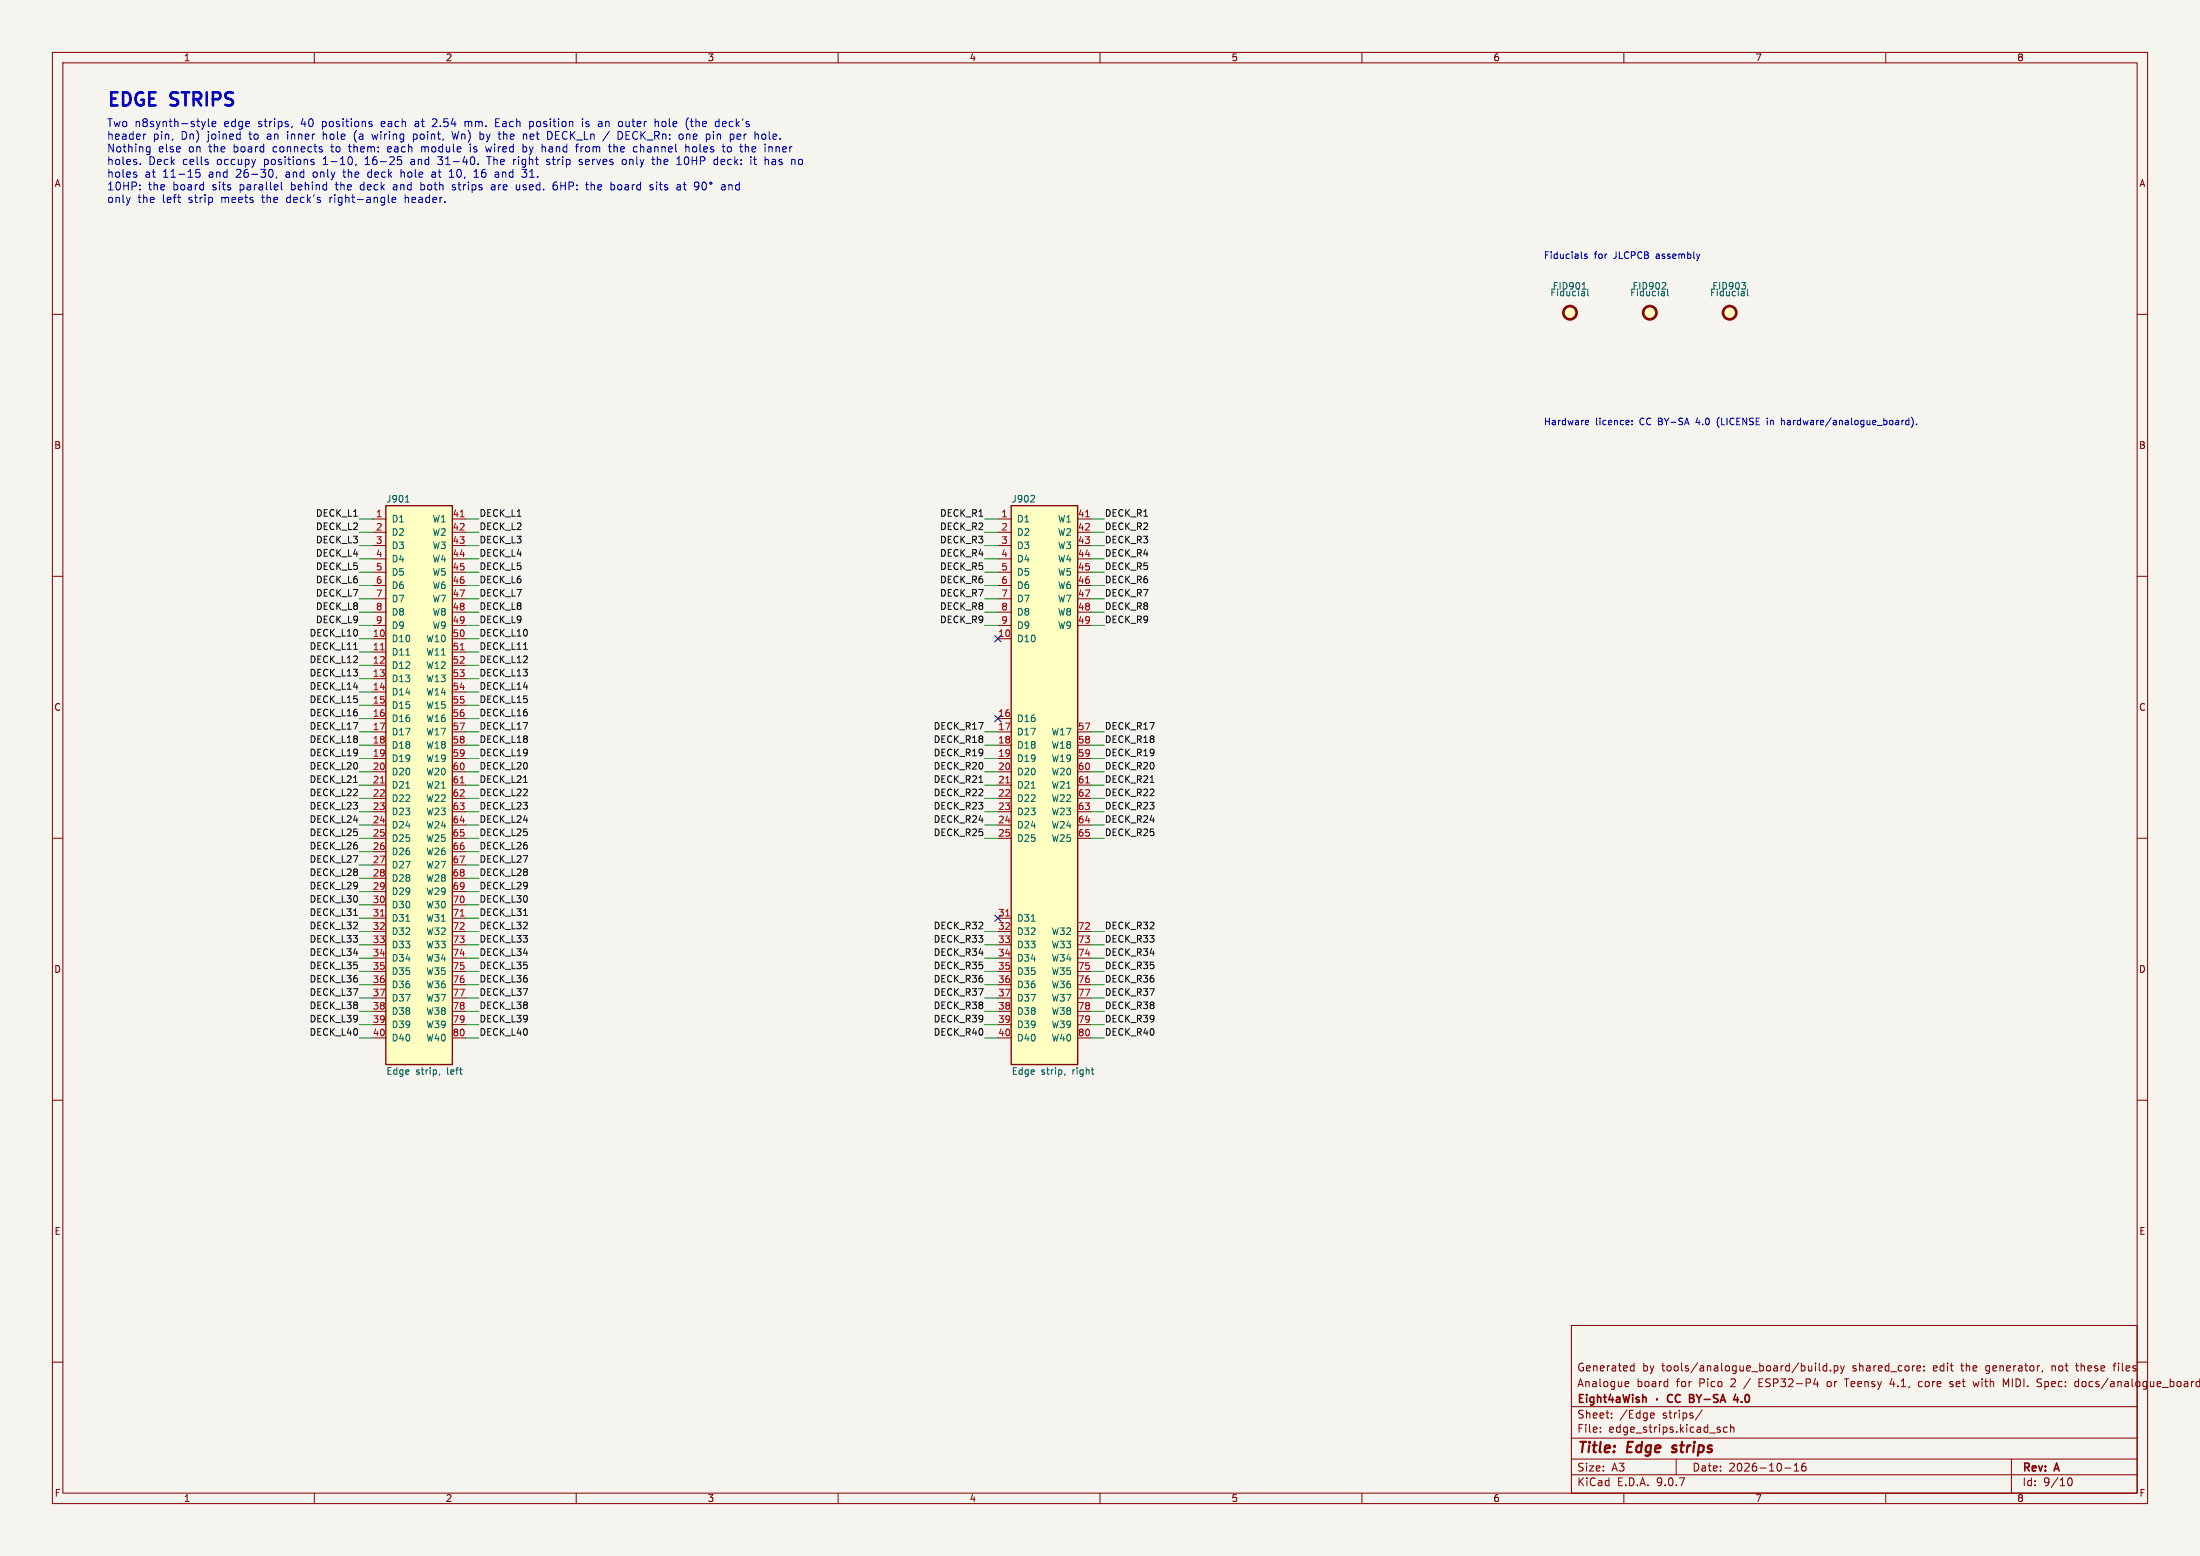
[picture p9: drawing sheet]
<svg xmlns="http://www.w3.org/2000/svg" width="420mm" height="297mm" viewBox="0 0 420 297" stroke-linecap="round" stroke-linejoin="round" font-family="sans-serif">
<path d="M0 0h420v297h-420z" fill="#f5f4ef" stroke="#f5f4ef" stroke-width=".19"/>
<g fill="none" stroke="#840000" stroke-width=".19">
<path d="M10 10h400v277h-400zM12 12h396v273h-396zM60 10v2M110 10v2M160 10v2M210 10v2M260 10v2M310 10v2M360 10v2M10 60h2M408 60h2M10 110h2"/>
<path d="M408 110h2M10 160h2M408 160h2M10 210h2M408 210h2M300 253h108v32h-108zM10 260h2M300 278.5h108M300 274.5h108M300 268.5h108M305.5 273.2v.2M305.5 272.5v.1"/>
<path d="M307.7 270.5v.2M307.7 269.8v.1M310.4 263.7l.5 .1v.2l-.7 .2M310.9 264.6l-.5 .1M311.4 261.6h.5M311.4 260.8h.5M311.9 260.2v1.5M315.3 269.7l.4 .1 .1 .2-.7 .2M315.7 270.6l-.4 .1M320 278.5v3M324.9 269.1l-1.2 1.9M328.2 272.9l.2 .2-.2 .3"/>
<path d="M328.2 272.4l.2 .1M329.7 272.5l-.4-.1-.3 .3 .2 .6h.5M330.4 272.5l.2-.1 .3 .1 .1 .9M330.4 271.9v1.5M342.5 279.7l.4-.4v1.5M344.7 279.3a.59 .59 0 0 0-.8 .6v.6l.2 .2 .4 .1 .2-.2 .1-.5-.1-.2h-.5l-.3 .2M346.2 264.2h1M346.6 260.2v.1M346.6 260.7v1M346.9 263.7v1M347.3 260.2v1.3l.2 .2M348.7 260.8l-.4-.1-.3 .3 .2 .6h.5"/>
<path d="M348.7 260.2v1.5M348.9 263.8v.7M349.4 261.5v.2M350.2 260.8l.4-.1 .3 .3-.2 .6h-.5M350.2 260.7v1.5M351.4 260.7l.3 1M351.7 261.7l-.3 .5M352.1 260.7l-.4 1M352.1 263.2h.8M361.2 263.1l-.4 1.1h.9M366.4 260.7l.3 .3-.8 .2M366.6 261.6l-.2 .1"/>
<path d="M366.8 263.7l-.4 .1-.2 .2 .1 .5 .5 .2M367.3 261.5v.2M367.3 260.8v.1M372.8 263.8l-.4-.1-.2 .2 .1 .2 .5 .2v.3h-.6M377.8 263.7l-.3 1-.3-.7-.3 .7M382.4 263.2l.5 1.1 .5-1.1v1.5M384 278.5v6.5M389.4 264l.3 .3v.2l-.3 .2M389.5 263.2l.2 .1M389.9 261.6l-.1 .3M391.7 260.7v1M391.8 260.8h-.1"/>
<path d="M396.2 260.7h.6M396.4 263.7l.4 .1M396.4 260.2v1.3l.3 .2M396.8 264.6l-.4 .1M396.8 263.2v1.5M403.4 260.7h.5M403.9 260.2l-.3 .2v1.3M408 260h2M60 285v2M110 285v2M160 285v2M210 285v2"/>
<path d="M260 285v2M300 281.5h108M310 285v2M340.7 280.2h1.2M342.5 280.8h.9M360 285v2M394.7 282.7l.2-.5 .2-.1a.8 .8 0 0 1 .5 .7 .8 .8 0 0 1-.5 .8l-.2-.2-.2-.4"/>
</g>
<path d="M319.2 277.1l.1 .1M319.4 276l-.1 .4" fill="none" stroke="#840000" stroke-width=".4"/>
<path d="M314 266.7l.3 .2v.8M316.3 267v.2M319.3 266.3a.6 .6 0 0 0-.8 0 .6 .6 0 0 0-.2 .7 .56 .56 0 0 0 .3 .6 .56 .56 0 0 0 .7-.1M320.8 266.3a.6 .6 0 0 0-.8 0 .6 .6 0 0 0-.2 .7 .56 .56 0 0 0 .3 .6 .56 .56 0 0 0 .7-.1M322.5 266.9h.5M323 266.9l.3 .1M323.3 266.3l-.3-.1h-.5v1.5l.8-.1M323.3 266.8l-.3 .1M331.3 266.1l-.3 1.1h.9M331.7 266.7v1" fill="none" stroke="#840000" stroke-width=".3"/>
<circle cx="330.2" cy="59.7" r="1.27" fill="#ffffc2" stroke="#ffffc2" stroke-width=".19"/>
<circle cx="330.2" cy="59.7" r="1.27" fill="none" stroke="#840000" stroke-width=".51"/>
<path d="M332.5 53.9h.8l-.5 .5M333 55.8v.7M333 56.4l-.1 .1M333.1 54.5l.2 .1-.2 .5M333.6 55.2v1.1l.2 .2" fill="none" stroke="#006464" stroke-width=".19"/>
<path d="M193 96.5h12.7v106.7h-12.7z" fill="#ffffc2"/>
<path d="M193 96.5h12.7v106.7h-12.7z" fill="none" stroke="#840000" stroke-width=".25"/>
<g fill="none" stroke="#840000" stroke-width=".19">
<path d="M190.5 99.1h2.5M205.7 99.1h2.6M190.5 101.6h2.5M190.5 104.1h2.5M190.5 106.7h2.5M190.5 109.2h2.5M190.5 111.8h2.5M190.5 114.3h2.5M190.5 116.8h2.5M190.5 119.4h2.5M205.7 101.6h2.6M205.7 104.1h2.6"/>
<path d="M205.7 106.7h2.6M205.7 109.2h2.6M205.7 111.8h2.6M205.7 114.3h2.6M205.7 116.8h2.6M205.7 119.4h2.6M190.5 121.9h2.5M190.5 137.2h2.5M190.5 139.7h2.5M205.7 139.7h2.6M190.5 142.2h2.5M190.5 144.8h2.5"/>
<path d="M190.5 147.3h2.5M190.5 149.9h2.5M190.5 152.4h2.5M190.5 154.9h2.5M190.5 157.5h2.5M205.7 142.2h2.6M205.7 144.8h2.6M205.7 147.3h2.6M205.7 149.9h2.6M205.7 152.4h2.6M205.7 154.9h2.6M205.7 157.5h2.6"/>
<path d="M190.5 160h2.5M190.5 175.3h2.5M190.5 177.8h2.5M205.7 160h2.6M205.7 177.8h2.6M190.5 180.3h2.5M190.5 182.9h2.5M190.5 185.4h2.5M190.5 188h2.5M190.5 190.5h2.5M190.5 193h2.5M190.5 195.6h2.5"/>
<path d="M190.5 198.1h2.5M205.7 180.3h2.6M205.7 182.9h2.6M205.7 185.4h2.6M205.7 188h2.6M205.7 190.5h2.6M205.7 193h2.6M205.7 195.6h2.6M205.7 198.1h2.6"/>
</g>
<path d="M197.4 94.6l.1 .2-.1 .3-.7 .7h.8M196.9 150.4h.7M196.9 175.8h.7M203.3 205l-.1 .2" fill="none" stroke="#006464" stroke-width=".19"/>
<path d="M207.3 98.6h.7M192 149.4h.7M207.3 149.4h.7M192 174.8h.7" fill="none" stroke="#a90000" stroke-width=".19"/>
<path d="M73.7 96.5h12.7v106.7h-12.7z" fill="#ffffc2"/>
<path d="M73.7 96.5h12.7v106.7h-12.7z" fill="none" stroke="#840000" stroke-width=".25"/>
<g fill="none" stroke="#840000" stroke-width=".19">
<path d="M71.1 99.1h2.6M86.4 99.1h2.5M71.1 101.6h2.6M71.1 104.1h2.6M71.1 106.7h2.6M71.1 109.2h2.6M71.1 111.8h2.6M71.1 114.3h2.6M71.1 116.8h2.6M71.1 119.4h2.6M86.4 101.6h2.5M86.4 104.1h2.5"/>
<path d="M86.4 106.7h2.5M86.4 109.2h2.5M86.4 111.8h2.5M86.4 114.3h2.5M86.4 116.8h2.5M86.4 119.4h2.5M71.1 121.9h2.6M71.1 124.5h2.6M71.1 127h2.6M71.1 129.5h2.6M71.1 132.1h2.6M71.1 134.6h2.6"/>
<path d="M71.1 137.2h2.6M71.1 139.7h2.6M86.4 121.9h2.5M86.4 124.5h2.5M86.4 127h2.5M86.4 129.5h2.5M86.4 132.1h2.5M86.4 134.6h2.5M86.4 137.2h2.5M86.4 139.7h2.5M71.1 142.2h2.6M71.1 144.8h2.6"/>
<path d="M71.1 147.3h2.6M71.1 149.9h2.6M71.1 152.4h2.6M71.1 154.9h2.6M71.1 157.5h2.6M86.4 142.2h2.5M86.4 144.8h2.5M86.4 147.3h2.5M86.4 149.9h2.5M86.4 152.4h2.5M86.4 154.9h2.5M86.4 157.5h2.5"/>
<path d="M71.1 160h2.6M71.1 162.6h2.6M71.1 165.1h2.6M71.1 167.6h2.6M71.1 170.2h2.6M71.1 172.7h2.6M71.1 175.3h2.6M71.1 177.8h2.6M86.4 160h2.5M86.4 162.6h2.5M86.4 165.1h2.5M86.4 167.6h2.5"/>
<path d="M86.4 170.2h2.5M86.4 172.7h2.5M86.4 175.3h2.5M86.4 177.8h2.5M71.1 180.3h2.6M71.1 182.9h2.6M71.1 185.4h2.6M71.1 188h2.6M71.1 190.5h2.6M71.1 193h2.6M71.1 195.6h2.6M71.1 198.1h2.6"/>
<path d="M86.4 180.3h2.5M86.4 182.9h2.5M86.4 185.4h2.5M86.4 188h2.5M86.4 190.5h2.5M86.4 193h2.5M86.4 195.6h2.5M86.4 198.1h2.5"/>
</g>
<g fill="none" stroke="#006464" stroke-width=".19">
<path d="M302 55.2h.8M302.3 54.1l.1-.2v1.3M302.4 55.7l.1 .8M302.5 56.4l-.1 .1M302.5 55.9l-.1 .1M303.1 55.2v1.1l.2 .2M317.7 55.8v.7M317.7 56.4l-.1 .1M317.9 54l.1 .2v.3l-.8 .7h.8M318.3 55.2v1.1l.2 .2M77.4 95.8h.7M77.5 125h.7"/>
<path d="M77.5 150.4h.7M77.5 175.8h.7M83.9 205l-.1 .2"/>
</g>
<path d="M87.9 98.6h.7M72.6 124h.8M87.9 124h.7M72.6 149.4h.8M87.9 149.4h.7M72.6 174.8h.8M87.9 174.8h.7" fill="none" stroke="#a90000" stroke-width=".19"/>
<g fill="#ffffc2" stroke="#ffffc2" stroke-width=".19">
<circle cx="315" cy="59.7" r="1.27"/>
<circle cx="299.7" cy="59.7" r="1.27"/>
</g>
<g fill="none" stroke="#840000" stroke-width=".51">
<circle cx="299.7" cy="59.7" r="1.27"/>
<circle cx="315" cy="59.7" r="1.27"/>
</g>
<path d="M67.5 123.9h.7M99.9 123.9h.8M67.5 149.3h.7M99.9 149.3h.8M186.9 149.3h.7M219.6 149.3h.7M67.5 174.7h.7M99.9 174.7h.8" fill="none" stroke="#0f0f0f" stroke-width=".19"/>
<g fill="none" stroke="#009600" stroke-width=".19">
<path d="M68.6 99.1h2.5M88.9 99.1h2.5M188 99.1h2.5M208.3 99.1h2.5M68.6 109.2h2.5M68.6 111.8h2.5M68.6 114.3h2.5M68.6 116.8h2.5M68.6 119.4h2.5M68.6 106.7h2.5M68.6 104.1h2.5M68.6 101.6h2.5"/>
<path d="M88.9 109.2h2.5M88.9 111.8h2.5M88.9 114.3h2.5M88.9 116.8h2.5M88.9 119.4h2.5M88.9 106.7h2.5M88.9 104.1h2.5M88.9 101.6h2.5M188 109.2h2.5M188 111.8h2.5M188 114.3h2.5M188 116.8h2.5"/>
<path d="M188 119.4h2.5M188 106.7h2.5M188 104.1h2.5M188 101.6h2.5M208.3 109.2h2.5M208.3 111.8h2.5M208.3 114.3h2.5M208.3 116.8h2.5M208.3 119.4h2.5M208.3 106.7h2.5M208.3 104.1h2.5M208.3 101.6h2.5"/>
<path d="M68.6 139.7h2.5M68.6 137.2h2.5M68.6 134.6h2.5M68.6 132.1h2.5M68.6 129.5h2.5M68.6 127h2.5M68.6 124.5h2.5M68.6 121.9h2.5M88.9 139.7h2.5M88.9 137.2h2.5M88.9 134.6h2.5M88.9 132.1h2.5"/>
<path d="M88.9 129.5h2.5M88.9 127h2.5M88.9 124.5h2.5M88.9 121.9h2.5M188 139.7h2.5M208.3 139.7h2.5M68.6 157.5h2.5M68.6 154.9h2.5M68.6 152.4h2.5M68.6 149.9h2.5M68.6 147.3h2.5M68.6 144.8h2.5"/>
<path d="M68.6 142.2h2.5M88.9 157.5h2.5M88.9 154.9h2.5M88.9 152.4h2.5M88.9 149.9h2.5M88.9 147.3h2.5M88.9 144.8h2.5M88.9 142.2h2.5M188 157.5h2.5M188 154.9h2.5M188 152.4h2.5M188 149.9h2.5"/>
<path d="M188 147.3h2.5M188 144.8h2.5M188 142.2h2.5M208.3 157.5h2.5M208.3 154.9h2.5M208.3 152.4h2.5M208.3 149.9h2.5M208.3 147.3h2.5M208.3 144.8h2.5M208.3 142.2h2.5M68.6 172.7h2.5M68.6 170.2h2.5"/>
<path d="M68.6 167.6h2.5M68.6 165.1h2.5M68.6 162.6h2.5M68.6 160h2.5M68.6 177.8h2.5M68.6 175.3h2.5M88.9 172.7h2.5M88.9 170.2h2.5M88.9 167.6h2.5M88.9 165.1h2.5M88.9 162.6h2.5M88.9 160h2.5"/>
<path d="M88.9 177.8h2.5M88.9 175.3h2.5M188 160h2.5M188 177.8h2.5M208.3 160h2.5M208.3 177.8h2.5M68.6 198.1h2.5M68.6 180.3h2.5M68.6 195.6h2.5M68.6 193h2.5M68.6 190.5h2.5M68.6 188h2.5"/>
<path d="M68.6 185.4h2.5M68.6 182.9h2.5M88.9 198.1h2.5M88.9 180.3h2.5M88.9 195.6h2.5M88.9 193h2.5M88.9 190.5h2.5M88.9 188h2.5M88.9 185.4h2.5M88.9 182.9h2.5M188 198.1h2.5M188 180.3h2.5"/>
<path d="M188 195.6h2.5M188 193h2.5M188 190.5h2.5M188 188h2.5M188 185.4h2.5M188 182.9h2.5M208.3 198.1h2.5M208.3 180.3h2.5M208.3 195.6h2.5M208.3 193h2.5M208.3 190.5h2.5M208.3 188h2.5"/>
<path d="M208.3 185.4h2.5M208.3 182.9h2.5"/>
</g>
<path d="M189.9 136.6l1.2 1.2M189.9 121.3l1.2 1.2M191.1 136.6l-1.2 1.2M191.1 121.3l-1.2 1.2M189.9 174.7l1.2 1.2M191.1 174.7l-1.2 1.2" fill="none" stroke="#000084" stroke-width=".19"/>
<g fill="none" stroke="#0000c2" stroke-width=".19">
<path d="M25.9 33.3l.2 .2-.2 .3M25.9 32.8l.2 .1M26.7 36.1v.1M26.7 35.3v.2M26.8 31.3v.1M28.1 28.9h.5M28.1 28.1h.5M28.6 28v1.2l-.3 .3-.3-.1M37.4 32.3l-.1 .7 .3-.1 .5 .1 .1 .5-.3 .3-.6-.1M38.5 23.2l.3 1M38.8 24.2l-.2 .4M39.2 23.2l-.4 1"/>
<path d="M39.7 31v.3M39.8 22.7v1.3l.2 .2M40.5 23.7l.7-.2-.1-.3h-.4l-.2 .2 .1 .7h.5M52.1 32.9v.6l-.3 .3M52.8 33.8l-.1 .2M53.7 34.7v1.3l.2 .2M55.8 24.1l-.2 .3M59.4 30.8l.5 .2 .1 .1-.1 .2-.4 .1M59.4 30.5h.5M61.5 28.6v.3M61.7 25.1v1.5M61.8 25.7h-.1"/>
<path d="M63 37.7v1M63.1 37.7l-.1 .2M66.5 28h.6M67.7 25.5l-.1 .7 .2 .7M68 31.3l-.2 .3M68.8 35.4v.7M69.7 31.4h.9M69.8 30.3h-.1M70.5 32.8l-.3 .3v.4l.3 .3M70.6 23.7h.4l.1 .3-.3 .2h-.2M70.6 23.2h.4M71 25.6l.3 1 .3-.7"/>
<path d="M74.1 28.1l-.1 .7 .2 .2h.3M74.1 38.4l.2 .3M74.7 28.4l-.7 .1M74.8 38.2l.8-.2-.1-.3h-.4l-.3 .2 .1 .7h.6M75.6 35.2l-.5 .1M75.6 35.7h-.3a.29 .29 0 0 0-.2 .3 .29 .29 0 0 0 .2 .2h.3M76.1 30.5h.3l.3 .3-.1 .5-.5 .1M76.6 32.3v1.5M77 32.8l-.4 .2M77.3 37.2v1.5M77.6 37.7l-.3 .1M78.5 30.9v.4"/>
<path d="M78.9 25.6v1.5M78.9 25.7h.6M78.9 26.5h.6M79.3 23.7v.4M80.3 36.2h.5M80.3 34.7v1.5M80.5 28v1M80.6 28.1h-.1M80.8 35.2l-.5 .1M82.5 32.9h.6M82.8 22.7l-.2 .1M83 33.3h-.4a.29 .29 0 0 0-.2 .2 .29 .29 0 0 0 .2 .3h.4"/>
<path d="M83.3 23.3l-.8 .9h.9M83.6 31.3l.6 .1M85.8 33.8h.8M86.1 32.5l-.2 .2M86.2 32.3v1.5M86.3 25.1l.3 1.5 .3-1.1 .3 1.1M86.3 36.2h.6M86.9 35.3l-.3-.1-.3 .3 .1 .2 .5 .1M88.8 23.2v1M89.2 23.2l-.4 .1M89.8 28v1M90.5 33.8h.8"/>
<path d="M90.8 32.5l-.3 .3M90.9 32.3v1.5M91.3 31.3v.1M92.1 25.6l.2 .3v.4l-.2 .3M92.9 29.9h.9M93 29l.3-.7 .3 .7M93.3 29.9v1.5M93.8 35.3l.5-.1 .2 .3M94.5 35.6l-.5 .1a.29 .29 0 0 0-.2 .3 .29 .29 0 0 0 .2 .2h.5M94.6 23.4h.5M94.7 32.8h.3l.2 .2v.8M95.2 33.8h-.5"/>
<path d="M95.2 33.2l-.5 .1M95.3 22.7h-.7v1.5h.7M96.1 25.1v1.5M96.2 25.7h-.1M98.5 30.4l-.3 .1M99.2 36.1l-.4 .1M99.2 35.2v1M99.8 28.1l.5-.1 .3 .3-.2 .6h-.6M99.8 27.5v1.5M100.3 25.6l.3 .2v.8M100.4 33l.2 .2-.1 .5-.7 .1M101.1 23.2h.5l.2 .3"/>
<path d="M101.1 23.2v1.5M101.8 23.9l-.2 .3-.5-.1M104.9 30.5l-.3-.1-.3 .2 .1 .2 .5 .2v.3h-.6M105.3 25.4l.1 .5-.3 .6M105.6 35.5l.5-.2 .3 .3-.1 .6h-.5l-.2-.1M106.3 34.7a.53 .53 0 0 0-.7 .4M109.8 28h.6M110.9 28v1M111.1 30.5l-.3-.1-.2 .2v.2l.5 .2v.3h-.5M111.2 28l-.3 .3M111.2 22.7v.1M111.2 23.2v1"/>
<path d="M111.8 24.1l.5 .1M112.1 23.2l-.3 .2 .3 .3M112.8 34.7v1.5M113.1 35.2l-.3 .2M114.7 23.2l.2 .2v.8M114.9 24.1l-.1 .1M114.9 23.5l-.1 .1M116.1 28h.6M116.3 25l-1.2 1.9M116.6 29h.1M117.2 27.5v1.5M117.3 35.4v.7"/>
<path d="M117.6 28l-.4 .1M118 35.4v.7M118.7 25.3l.1 .6-.2 .6M118.8 23.3v.7M118.8 30.6l.5-.2 .3 .3-.2 .6-.3 .1-.3-.1M119.5 25.1v1.5h.7M119.5 25.8h.5M122.3 27.5v1.5M122.5 28l-.2 .1M124.3 35.2l.3 .1M124.3 35.7l.3 .1 .1 .2-.2 .2h-.3M124.4 30.4h.6"/>
<path d="M124.8 31.4h.2M125.3 23.2h.3l.1 .2v.8M125.3 34.7v.2M125.3 35.2v1M125.5 29.9v1.5M125.7 30.4l-.2 .2M126.4 23.3v.7M129.2 31.4h.9M130.4 35.2h.6M130.6 34.7v1.3l.2 .2M130.7 30.2v.9M130.9 28.1l.2-.1 .4 .1 .1 .9"/>
<path d="M131.1 25.6v1M131.5 25.6l-.4 .1M131.8 23.2h.5M132 22.7v1.3l.3 .2M132.7 28l-.4 .1-.1 .2 .1 .6 .4 .1M134.1 34.9l.2-.2a.8 .8 0 0 1 .6 .8 .8 .8 0 0 1-.6 .7l-.2-.1-.1-.4zM137.8 35.3h.5l.1 .9M137.8 30.4l-.2 .2v.6l.2 .2M138.3 30.8l-.7 .1M138.4 23.2h-.3l-.2 .2 .1 .7 .4 .1M138.4 35.6l-.5 .1a.29 .29 0 0 0-.2 .3 .29 .29 0 0 0 .2 .2h.5M138.6 23.5l-.7 .2"/>
<path d="M139 28.1l-.2 .6 .3 .3 .4-.1 .1-.2-.1-.6M139.1 35.2v1M139.7 35.3l-.4-.1-.2 .2M140.7 25.8l.2-.2h.3l.2 .2v.1l-.7 .2M140.7 26.4l.2 .2 .4-.1M142.8 28.1l.1 .9M143.8 30.4h.6M144.1 29.9v1.3l.3 .2M144.1 25.1v1.5M145.7 25.6l.4 .1 .1 .2-.1 .5-.4 .2M147.8 30.4l-.4 .1M147.9 30.8h-.3a.29 .29 0 0 0-.3 .3 .29 .29 0 0 0 .3 .3h.3"/>
<path d="M148.1 28v1M148.2 28.1h-.1M152.4 30.7l.3-.3 .4 .1 .1 .2-.1 .6-.4 .1-.3-.3M303 48.5h-.3l-.2 .2v.1l.5 .2v.3h-.5M324.5 48.5l-.3 .8M327.9 80l-.1 .5 .1 .7M337.4 79.8v.1M340.1 79.8v1.3M364.4 79.8v1.3M364.9 79.6a1.46 1.46 0 0 1 0 2M302.8 80.2l.4 .1 .1 .2-.6 .2M303.2 81l-.4 .1"/>
<path d="M311.6 81v.1M311.6 80.3v.1M337.4 80.2v.9M340.1 80.4l.4-.2 .1 .2M363.4 80.2l-.2 .1M364.4 80.3l-.4-.1-.2 .3 .1 .5h.5M365.9 81v.1"/>
<circle cx="135.7" cy="35" r=".21"/>
</g>
<path d="M22.4 17.6h-1.2v2.5M24.7 18l-.6-.4h-.6v2.5M27.3 17.7a.9 .9 0 0 0-1.2 .3M29.7 17.6h-1.2v2.5M34 17.7l-1-.1-.3 .3M34.7 17.6h1.4M35.4 17.6v2.5M38.3 17.9l-.4-.3h-.9v2.5M39.5 17.6v2.5M42 17.9l-.4-.3h-1v2.5M44.5 17.7l-1-.1-.4 .3" fill="none" stroke="#0000c2" stroke-width=".5"/>
<g font-size="3.5" fill="#0000c2">
<text x="20.3" y="21.5">EDGE</text>
<text x="32.7" y="21.5">STRIPS</text>
</g>
<g font-size="2.8" fill="#840000">
<text x="301" y="277.9">Title:</text>
<text x="310.6" y="277.9">Edge</text>
<text x="320.1" y="277.9">strips</text>
</g>
<g font-size="2.1" fill="#0000c2">
<text x="20.3" y="24.6">Two n8synth-style</text>
<text x="20.3" y="27">header</text>
<text x="20.3" y="29.4">Nothing</text>
<text x="29.2" y="27">pin,</text>
<text x="30.2" y="29.4">else</text>
<text x="34.6" y="27">Dn)</text>
<text x="36.1" y="29.4">on</text>
<text x="39.8" y="27">joined</text>
<text x="40.1" y="29.4">the</text>
<text x="42.8" y="24.6">edge</text>
<text x="44.9" y="29.4">board</text>
<text x="47.9" y="27">to</text>
<text x="49.4" y="24.6">strips,</text>
<text x="51.4" y="27">an</text>
<text x="52.5" y="29.4">connects</text>
<text x="55.4" y="27">inner</text>
<text x="57.7" y="24.6">40</text>
<text x="61.9" y="24.6">positions</text>
<text x="62.3" y="27">hole</text>
<text x="63.8" y="29.4">to</text>
<text x="67.3" y="29.4">them:</text>
<text x="68.4" y="27">(a</text>
<text x="72.1" y="27">wiring</text>
<text x="73.3" y="24.6">each</text>
<text x="74.9" y="29.4">each</text>
<text x="79.9" y="24.6">at</text>
<text x="80" y="27">point,</text>
<text x="81.4" y="29.4">module</text>
<text x="83.4" y="24.6">2.54</text>
<text x="87.7" y="27">Wn)</text>
<text x="89.7" y="24.6">mm.</text>
<text x="90.9" y="29.4">is</text>
<text x="93.1" y="27">by</text>
<text x="94.1" y="29.4">wired</text>
<text x="95.7" y="24.6">Each</text>
<text x="96.9" y="27">the</text>
<text x="101.3" y="29.4">by</text>
<text x="101.7" y="27">net</text>
<text x="102.4" y="24.6">position</text>
<text x="105.1" y="29.4">hand</text>
<text x="106.5" y="27">DECK_Ln</text>
<text x="111.8" y="29.4">from</text>
<text x="112.6" y="24.6">is</text>
<text x="115.9" y="24.6">an</text>
<text x="117.3" y="27">/</text>
<text x="118.2" y="29.4">the</text>
<text x="119.9" y="24.6">outer</text>
<text x="120.2" y="27">DECK_Rn:</text>
<text x="123" y="29.4">channel</text>
<text x="127" y="24.6">hole</text>
<text x="132.1" y="27">one</text>
<text x="133" y="24.6">(the</text>
<text x="133.1" y="29.4">holes</text>
<text x="137.4" y="27">pin</text>
<text x="138.8" y="24.6">deck's</text>
<text x="140.4" y="29.4">to</text>
<text x="142.1" y="27">per</text>
<text x="143.9" y="29.4">the</text>
<text x="147" y="27">hole.</text>
<text x="148.7" y="29.4">inner</text>
<text x="20.3" y="31.8">holes.</text>
<text x="20.3" y="34.2">holes</text>
<text x="27.6" y="34.2">at</text>
<text x="28.3" y="31.8">Deck</text>
<text x="31.1" y="34.2">11-15</text>
<text x="34.9" y="31.8">cells</text>
<text x="40" y="34.2">and</text>
<text x="41.6" y="31.8">occupy</text>
<text x="45.4" y="34.2">26-30,</text>
<text x="50.7" y="31.8">positions</text>
<text x="55" y="34.2">and</text>
<text x="60.3" y="34.2">only</text>
<text x="62.1" y="31.8">1-10,</text>
<text x="66.3" y="34.2">the</text>
<text x="70.3" y="31.8">16-25</text>
<text x="71.1" y="34.2">deck</text>
<text x="77.5" y="34.2">hole</text>
<text x="79.1" y="31.8">and</text>
<text x="83.6" y="34.2">at</text>
<text x="84.5" y="31.8">31-40.</text>
<text x="87.1" y="34.2">10,</text>
<text x="92" y="34.2">16</text>
<text x="94.1" y="31.8">The</text>
<text x="96.1" y="34.2">and</text>
<text x="99.2" y="31.8">right</text>
<text x="101.5" y="34.2">31.</text>
<text x="105.7" y="31.8">strip</text>
<text x="112.1" y="31.8">serves</text>
<text x="120.4" y="31.8">only</text>
<text x="126.4" y="31.8">the</text>
<text x="131.2" y="31.8">10HP</text>
<text x="138.4" y="31.8">deck:</text>
<text x="145.6" y="31.8">it</text>
<text x="148.4" y="31.8">has</text>
<text x="20.3" y="36.6">10HP:</text>
<text x="20.3" y="39.1">only</text>
<text x="26.3" y="39.1">the</text>
<text x="28.3" y="36.6">the</text>
<text x="31.1" y="39.1">left</text>
<text x="33.1" y="36.6">board</text>
<text x="36.1" y="39.1">strip</text>
<text x="40.7" y="36.6">sits</text>
<text x="42.5" y="39.1">meets</text>
<text x="46" y="36.6">parallel</text>
<text x="50.5" y="39.1">the</text>
<text x="55.3" y="39.1">deck's</text>
<text x="56" y="36.6">behind</text>
<text x="63.6" y="39.1">right-angle</text>
<text x="64.7" y="36.6">the</text>
<text x="69.5" y="36.6">deck</text>
<text x="75.9" y="36.6">and</text>
<text x="78.1" y="39.1">header.</text>
<text x="81.3" y="36.6">both</text>
<text x="87.5" y="36.6">strips</text>
<text x="95.1" y="36.6">are</text>
<text x="100" y="36.6">used.</text>
<text x="107.2" y="36.6">6HP:</text>
<text x="113.7" y="36.6">the</text>
<text x="118.5" y="36.6">board</text>
<text x="126.2" y="36.6">sits</text>
<text x="131.5" y="36.6">at</text>
<text x="140.3" y="36.6">and</text>
</g>
<g font-size="2.1" fill="#840000">
<text x="301" y="262">Generated</text>
<text x="313.5" y="262">by</text>
<text x="317.3" y="262">tools/analogue_board/build.py</text>
<text x="353.8" y="262">shared_core:</text>
<text x="369.3" y="262">edit</text>
<text x="374.8" y="262">the</text>
<text x="379.6" y="262">generator,</text>
<text x="392.4" y="262">not</text>
<text x="397.2" y="262">these</text>
<text x="404.5" y="262">files</text>
<text x="301" y="268.2">Eight4aWish</text>
<text x="301" y="265">Analogue</text>
<text x="312.4" y="265">board</text>
<text x="320.1" y="265">for</text>
<text x="323.8" y="268.2">BY-SA</text>
<text x="324.5" y="265">Pico</text>
<text x="330.7" y="265">2</text>
<text x="332.9" y="268.2">4.0</text>
<text x="333.4" y="265">/</text>
<text x="336.3" y="265">ESP32-P4</text>
<text x="349.5" y="265">or</text>
<text x="353.1" y="265">Teensy</text>
<text x="361.8" y="265">4.1,</text>
<text x="367.4" y="265">core</text>
<text x="373.6" y="265">set</text>
<text x="378.2" y="265">with</text>
<text x="384" y="265">MIDI.</text>
<text x="390.7" y="265">Spec:</text>
<text x="398.1" y="265">docs/analogue_board_sp</text>
<text x="301" y="273.7">File:</text>
<text x="301" y="271">Sheet:</text>
<text x="307.1" y="273.7">edge_strips.kicad_sch</text>
<text x="309.2" y="271">/Edge</text>
<text x="317.4" y="271">strips/</text>
<text x="301" y="281.1">Size:</text>
<text x="307.6" y="281.1">A3</text>
<text x="323" y="281.1">Date:</text>
<text x="330" y="281.1">2026-10-16</text>
<text x="386" y="281.3">Rev:</text>
<text x="392.4" y="281.3">A</text>
<text x="301" y="283.9">KiCad</text>
<text x="308.7" y="283.9">E.D.A.</text>
<text x="316.3" y="283.9">9.0.7</text>
<text x="386" y="283.9">Id:</text>
<text x="390.1" y="283.9">9/10</text>
</g>
<g font-size="1.8" fill="#840000">
<text x="35" y="11.9">1</text>
<text x="85" y="11.9">2</text>
<text x="135" y="11.9">3</text>
<text x="185" y="11.9">4</text>
<text x="235" y="11.9">5</text>
<text x="285" y="11.9">6</text>
<text x="335" y="11.9">7</text>
<text x="385" y="11.9">8</text>
<text x="10.3" y="35.9">A</text>
<text x="408.3" y="35.9">A</text>
<text x="10.3" y="85.9">B</text>
<text x="408.2" y="85.9">B</text>
<text x="10.3" y="135.9">C</text>
<text x="408.2" y="135.9">C</text>
<text x="10.3" y="185.9">D</text>
<text x="408.2" y="185.9">D</text>
<text x="10.3" y="235.9">E</text>
<text x="408.3" y="235.9">E</text>
<text x="10.3" y="285.9">F</text>
<text x="35" y="286.9">1</text>
<text x="85" y="286.9">2</text>
<text x="135" y="286.9">3</text>
<text x="185" y="286.9">4</text>
<text x="235" y="286.9">5</text>
<text x="285" y="286.9">6</text>
<text x="335" y="286.9">7</text>
<text x="385" y="286.9">8</text>
<text x="408.3" y="285.9">F</text>
</g>
<g font-size="1.8" fill="#0000c2">
<text x="294.6" y="49.7">Fiducials</text>
<text x="304.3" y="49.7">for</text>
<text x="308.2" y="49.7">JLCPCB</text>
<text x="316.4" y="49.7">assembly</text>
<text x="294.6" y="81.5">Hardware</text>
<text x="304.6" y="81.5">licence:</text>
<text x="313.1" y="81.5">CC BY-SA</text>
<text x="324.2" y="81.5">4.0</text>
<text x="328.4" y="81.5">(LICENSE</text>
<text x="338.2" y="81.5">in</text>
<text x="341.1" y="81.5">hardware/analogue_board).</text>
</g>
<g font-size="1.8" fill="#006464">
<text x="295.9" y="56.7">Fiducial</text>
<text x="296.3" y="55.5">FID901</text>
<text x="311.1" y="56.7">Fiducial</text>
<text x="311.6" y="55.5">FID902</text>
<text x="326.3" y="56.7">Fiducial</text>
<text x="326.8" y="55.5">FID903</text>
<text x="73.7" y="96.1">J901</text>
<text x="74.7" y="99.9">D1</text>
<text x="82.5" y="99.9">W1</text>
<text x="193" y="96.1">J902</text>
<text x="194.1" y="99.9">D1</text>
<text x="201.9" y="99.9">W1</text>
<text x="74.7" y="102.5">D2</text>
<text x="74.7" y="105">D3</text>
<text x="74.7" y="107.5">D4</text>
<text x="82.5" y="102.5">W2</text>
<text x="82.5" y="105">W3</text>
<text x="82.5" y="107.5">W4</text>
<text x="194.1" y="102.5">D2</text>
<text x="194.1" y="105">D3</text>
<text x="194.1" y="107.5">D4</text>
<text x="201.9" y="102.5">W2</text>
<text x="201.9" y="105">W3</text>
<text x="201.9" y="107.5">W4</text>
<text x="74.7" y="110.1">D5</text>
<text x="74.7" y="112.6">D6</text>
<text x="82.5" y="110.1">W5</text>
<text x="82.5" y="112.6">W6</text>
<text x="194.1" y="110.1">D5</text>
<text x="194.1" y="112.6">D6</text>
<text x="201.9" y="110.1">W5</text>
<text x="201.9" y="112.6">W6</text>
<text x="74.7" y="115.2">D7</text>
<text x="74.7" y="117.7">D8</text>
<text x="82.5" y="115.2">W7</text>
<text x="82.5" y="117.7">W8</text>
<text x="194.1" y="115.2">D7</text>
<text x="194.1" y="117.7">D8</text>
<text x="201.9" y="115.2">W7</text>
<text x="201.9" y="117.7">W8</text>
<text x="74.7" y="120.2">D9</text>
<text x="74.7" y="122.8">D10</text>
<text x="74.7" y="125.3">D11</text>
<text x="81.3" y="122.8">W10</text>
<text x="81.3" y="125.3">W11</text>
<text x="82.5" y="120.2">W9</text>
<text x="194.1" y="120.2">D9</text>
<text x="194.1" y="122.8">D10</text>
<text x="201.9" y="120.2">W9</text>
<text x="74.7" y="127.9">D12</text>
<text x="74.7" y="130.4">D13</text>
<text x="81.3" y="127.9">W12</text>
<text x="81.3" y="130.4">W13</text>
<text x="74.7" y="132.9">D14</text>
<text x="74.7" y="135.5">D15</text>
<text x="81.3" y="132.9">W14</text>
<text x="81.3" y="135.5">W15</text>
<text x="74.7" y="138">D16</text>
<text x="74.7" y="140.6">D17</text>
<text x="74.7" y="143.1">D18</text>
<text x="81.3" y="138">W16</text>
<text x="81.3" y="140.6">W17</text>
<text x="81.3" y="143.1">W18</text>
<text x="194.1" y="138">D16</text>
<text x="194.1" y="140.6">D17</text>
<text x="194.1" y="143.1">D18</text>
<text x="200.7" y="140.6">W17</text>
<text x="200.7" y="143.1">W18</text>
<text x="74.7" y="145.6">D19</text>
<text x="74.7" y="148.2">D20</text>
<text x="81.3" y="145.6">W19</text>
<text x="81.3" y="148.2">W20</text>
<text x="194.1" y="145.6">D19</text>
<text x="194.1" y="148.2">D20</text>
<text x="200.7" y="145.6">W19</text>
<text x="200.7" y="148.2">W20</text>
<text x="74.7" y="150.7">D21</text>
<text x="74.7" y="153.3">D22</text>
<text x="74.7" y="155.8">D23</text>
<text x="81.3" y="150.7">W21</text>
<text x="81.3" y="153.3">W22</text>
<text x="81.3" y="155.8">W23</text>
<text x="194.1" y="150.7">D21</text>
<text x="194.1" y="153.3">D22</text>
<text x="194.1" y="155.8">D23</text>
<text x="200.7" y="150.7">W21</text>
<text x="200.7" y="153.3">W22</text>
<text x="200.7" y="155.8">W23</text>
<text x="74.7" y="158.3">D24</text>
<text x="74.7" y="160.9">D25</text>
<text x="81.3" y="158.3">W24</text>
<text x="81.3" y="160.9">W25</text>
<text x="194.1" y="158.3">D24</text>
<text x="194.1" y="160.9">D25</text>
<text x="200.7" y="158.3">W24</text>
<text x="200.7" y="160.9">W25</text>
<text x="74.7" y="163.4">D26</text>
<text x="74.7" y="166">D27</text>
<text x="81.3" y="163.4">W26</text>
<text x="81.3" y="166">W27</text>
<text x="74.7" y="168.5">D28</text>
<text x="74.7" y="171">D29</text>
<text x="74.7" y="173.6">D30</text>
<text x="81.3" y="168.5">W28</text>
<text x="81.3" y="171">W29</text>
<text x="81.3" y="173.6">W30</text>
<text x="74.7" y="176.1">D31</text>
<text x="74.7" y="178.7">D32</text>
<text x="81.3" y="176.1">W31</text>
<text x="81.3" y="178.7">W32</text>
<text x="194.1" y="176.1">D31</text>
<text x="194.1" y="178.7">D32</text>
<text x="200.7" y="178.7">W32</text>
<text x="74.7" y="181.2">D33</text>
<text x="74.7" y="183.7">D34</text>
<text x="81.3" y="181.2">W33</text>
<text x="81.3" y="183.7">W34</text>
<text x="194.1" y="181.2">D33</text>
<text x="194.1" y="183.7">D34</text>
<text x="200.7" y="181.2">W33</text>
<text x="200.7" y="183.7">W34</text>
<text x="74.7" y="186.3">D35</text>
<text x="74.7" y="188.8">D36</text>
<text x="74.7" y="191.4">D37</text>
<text x="81.3" y="186.3">W35</text>
<text x="81.3" y="188.8">W36</text>
<text x="81.3" y="191.4">W37</text>
<text x="194.1" y="186.3">D35</text>
<text x="194.1" y="188.8">D36</text>
<text x="194.1" y="191.4">D37</text>
<text x="200.7" y="186.3">W35</text>
<text x="200.7" y="188.8">W36</text>
<text x="200.7" y="191.4">W37</text>
<text x="74.7" y="193.9">D38</text>
<text x="74.7" y="196.4">D39</text>
<text x="81.3" y="193.9">W38</text>
<text x="81.3" y="196.4">W39</text>
<text x="194.1" y="193.9">D38</text>
<text x="194.1" y="196.4">D39</text>
<text x="200.7" y="193.9">W38</text>
<text x="200.7" y="196.4">W39</text>
<text x="74.7" y="199">D40</text>
<text x="81.3" y="199">W40</text>
<text x="194.1" y="199">D40</text>
<text x="200.7" y="199">W40</text>
<text x="73.7" y="205.3">Edge</text>
<text x="79.4" y="205.3">strip,</text>
<text x="85.4" y="205.3">left</text>
<text x="193" y="205.3">Edge</text>
<text x="198.8" y="205.3">strip,</text>
<text x="204.8" y="205.3">right</text>
</g>
<g font-size="1.8" fill="#0f0f0f">
<text x="60.2" y="101.3">DECK_L2</text>
<text x="60.2" y="98.7">DECK_L1</text>
<text x="91.4" y="98.7">DECK_L1</text>
<text x="91.4" y="101.3">DECK_L2</text>
<text x="179.4" y="98.7">DECK_R1</text>
<text x="179.4" y="101.3">DECK_R2</text>
<text x="210.8" y="101.3">DECK_R2</text>
<text x="210.8" y="98.7">DECK_R1</text>
<text x="60.2" y="103.8">DECK_L3</text>
<text x="60.2" y="106.3">DECK_L4</text>
<text x="91.4" y="103.8">DECK_L3</text>
<text x="91.4" y="106.3">DECK_L4</text>
<text x="179.4" y="106.3">DECK_R4</text>
<text x="179.4" y="103.8">DECK_R3</text>
<text x="210.8" y="106.3">DECK_R4</text>
<text x="210.8" y="103.8">DECK_R3</text>
<text x="60.2" y="114">DECK_L7</text>
<text x="60.2" y="111.4">DECK_L6</text>
<text x="60.2" y="108.9">DECK_L5</text>
<text x="91.4" y="108.9">DECK_L5</text>
<text x="91.4" y="111.4">DECK_L6</text>
<text x="91.4" y="114">DECK_L7</text>
<text x="179.4" y="114">DECK_R7</text>
<text x="179.4" y="111.4">DECK_R6</text>
<text x="179.4" y="108.9">DECK_R5</text>
<text x="210.8" y="114">DECK_R7</text>
<text x="210.8" y="111.4">DECK_R6</text>
<text x="210.8" y="108.9">DECK_R5</text>
<text x="60.2" y="119">DECK_L9</text>
<text x="60.2" y="116.5">DECK_L8</text>
<text x="91.4" y="116.5">DECK_L8</text>
<text x="91.4" y="119">DECK_L9</text>
<text x="179.4" y="119">DECK_R9</text>
<text x="179.4" y="116.5">DECK_R8</text>
<text x="210.8" y="119">DECK_R9</text>
<text x="210.8" y="116.5">DECK_R8</text>
<text x="59" y="121.6">DECK_L10</text>
<text x="59" y="124.1">DECK_L11</text>
<text x="91.4" y="121.6">DECK_L10</text>
<text x="91.4" y="124.1">DECK_L11</text>
<text x="59" y="126.7">DECK_L12</text>
<text x="59" y="129.2">DECK_L13</text>
<text x="59" y="131.7">DECK_L14</text>
<text x="91.4" y="126.7">DECK_L12</text>
<text x="91.4" y="129.2">DECK_L13</text>
<text x="91.4" y="131.7">DECK_L14</text>
<text x="59" y="134.3">DECK_L15</text>
<text x="59" y="136.8">DECK_L16</text>
<text x="91.4" y="134.3">DECK_L15</text>
<text x="91.4" y="136.8">DECK_L16</text>
<text x="59" y="139.4">DECK_L17</text>
<text x="59" y="141.9">DECK_L18</text>
<text x="91.4" y="139.4">DECK_L17</text>
<text x="91.4" y="141.9">DECK_L18</text>
<text x="178.1" y="141.9">DECK_R18</text>
<text x="178.1" y="139.4">DECK_R17</text>
<text x="210.8" y="141.9">DECK_R18</text>
<text x="210.8" y="139.4">DECK_R17</text>
<text x="59" y="147">DECK_L20</text>
<text x="59" y="149.5">DECK_L21</text>
<text x="59" y="144.4">DECK_L19</text>
<text x="91.4" y="149.5">DECK_L21</text>
<text x="91.4" y="147">DECK_L20</text>
<text x="91.4" y="144.4">DECK_L19</text>
<text x="178.1" y="149.5">DECK_R21</text>
<text x="178.1" y="147">DECK_R20</text>
<text x="178.1" y="144.4">DECK_R19</text>
<text x="210.8" y="149.5">DECK_R21</text>
<text x="210.8" y="147">DECK_R20</text>
<text x="210.8" y="144.4">DECK_R19</text>
<text x="59" y="152.1">DECK_L22</text>
<text x="59" y="154.6">DECK_L23</text>
<text x="91.4" y="154.6">DECK_L23</text>
<text x="91.4" y="152.1">DECK_L22</text>
<text x="178.1" y="154.6">DECK_R23</text>
<text x="178.1" y="152.1">DECK_R22</text>
<text x="210.8" y="152.1">DECK_R22</text>
<text x="210.8" y="154.6">DECK_R23</text>
<text x="59" y="157.1">DECK_L24</text>
<text x="59" y="159.7">DECK_L25</text>
<text x="91.4" y="159.7">DECK_L25</text>
<text x="91.4" y="157.1">DECK_L24</text>
<text x="178.1" y="159.7">DECK_R25</text>
<text x="178.1" y="157.1">DECK_R24</text>
<text x="210.8" y="159.7">DECK_R25</text>
<text x="210.8" y="157.1">DECK_R24</text>
<text x="59" y="162.2">DECK_L26</text>
<text x="59" y="164.8">DECK_L27</text>
<text x="59" y="167.3">DECK_L28</text>
<text x="91.4" y="167.3">DECK_L28</text>
<text x="91.4" y="164.8">DECK_L27</text>
<text x="91.4" y="162.2">DECK_L26</text>
<text x="59" y="169.8">DECK_L29</text>
<text x="59" y="172.4">DECK_L30</text>
<text x="91.4" y="172.4">DECK_L30</text>
<text x="91.4" y="169.8">DECK_L29</text>
<text x="59" y="174.9">DECK_L31</text>
<text x="59" y="177.5">DECK_L32</text>
<text x="59" y="180">DECK_L33</text>
<text x="91.4" y="180">DECK_L33</text>
<text x="91.4" y="177.5">DECK_L32</text>
<text x="91.4" y="174.9">DECK_L31</text>
<text x="178.1" y="180">DECK_R33</text>
<text x="178.1" y="177.5">DECK_R32</text>
<text x="210.8" y="180">DECK_R33</text>
<text x="210.8" y="177.5">DECK_R32</text>
<text x="59" y="182.5">DECK_L34</text>
<text x="59" y="185.1">DECK_L35</text>
<text x="91.4" y="185.1">DECK_L35</text>
<text x="91.4" y="182.5">DECK_L34</text>
<text x="178.1" y="182.5">DECK_R34</text>
<text x="178.1" y="185.1">DECK_R35</text>
<text x="210.8" y="185.1">DECK_R35</text>
<text x="210.8" y="182.5">DECK_R34</text>
<text x="59" y="187.6">DECK_L36</text>
<text x="59" y="190.2">DECK_L37</text>
<text x="91.4" y="190.2">DECK_L37</text>
<text x="91.4" y="187.6">DECK_L36</text>
<text x="178.1" y="190.2">DECK_R37</text>
<text x="178.1" y="187.6">DECK_R36</text>
<text x="210.8" y="190.2">DECK_R37</text>
<text x="210.8" y="187.6">DECK_R36</text>
<text x="59" y="192.7">DECK_L38</text>
<text x="59" y="195.2">DECK_L39</text>
<text x="59" y="197.8">DECK_L40</text>
<text x="91.4" y="197.8">DECK_L40</text>
<text x="91.4" y="195.2">DECK_L39</text>
<text x="91.4" y="192.7">DECK_L38</text>
<text x="178.1" y="197.8">DECK_R40</text>
<text x="178.1" y="195.2">DECK_R39</text>
<text x="178.1" y="192.7">DECK_R38</text>
<text x="210.8" y="192.7">DECK_R38</text>
<text x="210.8" y="195.2">DECK_R39</text>
<text x="210.8" y="197.8">DECK_R40</text>
</g>
<g font-size="1.8" fill="#a90000">
<text x="71.7" y="98.8">1</text>
<text x="71.7" y="101.3">2</text>
<text x="86.3" y="98.8">41</text>
<text x="86.3" y="101.3">42</text>
<text x="191.1" y="98.8">1</text>
<text x="191.1" y="101.3">2</text>
<text x="205.7" y="98.8">41</text>
<text x="205.7" y="101.3">42</text>
<text x="71.7" y="103.9">3</text>
<text x="71.7" y="106.4">4</text>
<text x="86.3" y="103.9">43</text>
<text x="86.3" y="106.4">44</text>
<text x="191.1" y="103.9">3</text>
<text x="191.1" y="106.4">4</text>
<text x="205.7" y="103.9">43</text>
<text x="205.7" y="106.4">44</text>
<text x="71.7" y="109">5</text>
<text x="71.7" y="111.5">6</text>
<text x="86.3" y="109">45</text>
<text x="86.3" y="111.5">46</text>
<text x="191.1" y="109">5</text>
<text x="191.1" y="111.5">6</text>
<text x="205.7" y="109">45</text>
<text x="205.7" y="111.5">46</text>
<text x="71.7" y="114">7</text>
<text x="71.7" y="116.6">8</text>
<text x="71.7" y="119.1">9</text>
<text x="86.3" y="114">47</text>
<text x="86.3" y="116.6">48</text>
<text x="86.3" y="119.1">49</text>
<text x="191.1" y="114">7</text>
<text x="191.1" y="116.6">8</text>
<text x="191.1" y="119.1">9</text>
<text x="205.7" y="114">47</text>
<text x="205.7" y="116.6">48</text>
<text x="205.7" y="119.1">49</text>
<text x="71.1" y="121.7">10</text>
<text x="71.1" y="124.2">11</text>
<text x="86.3" y="121.7">50</text>
<text x="86.3" y="124.2">51</text>
<text x="190.5" y="121.7">10</text>
<text x="71.1" y="126.7">12</text>
<text x="71.1" y="129.3">13</text>
<text x="71.1" y="131.8">14</text>
<text x="86.3" y="126.7">52</text>
<text x="86.3" y="129.3">53</text>
<text x="86.3" y="131.8">54</text>
<text x="71.1" y="134.4">15</text>
<text x="71.1" y="136.9">16</text>
<text x="86.3" y="134.4">55</text>
<text x="86.3" y="136.9">56</text>
<text x="190.5" y="136.9">16</text>
<text x="71.1" y="139.4">17</text>
<text x="71.1" y="142">18</text>
<text x="86.3" y="139.4">57</text>
<text x="86.3" y="142">58</text>
<text x="190.5" y="139.4">17</text>
<text x="190.5" y="142">18</text>
<text x="205.7" y="139.4">57</text>
<text x="205.7" y="142">58</text>
<text x="71.1" y="144.5">19</text>
<text x="71.1" y="147.1">20</text>
<text x="71.1" y="149.6">21</text>
<text x="86.3" y="144.5">59</text>
<text x="86.3" y="147.1">60</text>
<text x="86.3" y="149.6">61</text>
<text x="190.5" y="144.5">19</text>
<text x="190.5" y="147.1">20</text>
<text x="190.5" y="149.6">21</text>
<text x="205.7" y="144.5">59</text>
<text x="205.7" y="147.1">60</text>
<text x="205.7" y="149.6">61</text>
<text x="71.1" y="152.1">22</text>
<text x="71.1" y="154.7">23</text>
<text x="86.3" y="152.1">62</text>
<text x="86.3" y="154.7">63</text>
<text x="190.5" y="152.1">22</text>
<text x="190.5" y="154.7">23</text>
<text x="205.7" y="152.1">62</text>
<text x="205.7" y="154.7">63</text>
<text x="71.1" y="157.2">24</text>
<text x="71.1" y="159.8">25</text>
<text x="86.3" y="157.2">64</text>
<text x="86.3" y="159.8">65</text>
<text x="190.5" y="157.2">24</text>
<text x="190.5" y="159.8">25</text>
<text x="205.7" y="157.2">64</text>
<text x="205.7" y="159.8">65</text>
<text x="71.1" y="162.3">26</text>
<text x="71.1" y="164.8">27</text>
<text x="71.1" y="167.4">28</text>
<text x="86.3" y="162.3">66</text>
<text x="86.3" y="164.8">67</text>
<text x="86.3" y="167.4">68</text>
<text x="71.1" y="169.9">29</text>
<text x="71.1" y="172.5">30</text>
<text x="86.3" y="169.9">69</text>
<text x="86.3" y="172.5">70</text>
<text x="71.1" y="175">31</text>
<text x="71.1" y="177.5">32</text>
<text x="86.3" y="175">71</text>
<text x="86.3" y="177.5">72</text>
<text x="190.5" y="175">31</text>
<text x="190.5" y="177.5">32</text>
<text x="205.7" y="177.5">72</text>
<text x="71.1" y="180.1">33</text>
<text x="71.1" y="182.6">34</text>
<text x="71.1" y="185.2">35</text>
<text x="86.3" y="180.1">73</text>
<text x="86.3" y="182.6">74</text>
<text x="86.3" y="185.2">75</text>
<text x="190.5" y="180.1">33</text>
<text x="190.5" y="182.6">34</text>
<text x="190.5" y="185.2">35</text>
<text x="205.7" y="180.1">73</text>
<text x="205.7" y="182.6">74</text>
<text x="205.7" y="185.2">75</text>
<text x="71.1" y="187.7">36</text>
<text x="71.1" y="190.2">37</text>
<text x="86.3" y="187.7">76</text>
<text x="86.3" y="190.2">77</text>
<text x="190.5" y="187.7">36</text>
<text x="190.5" y="190.2">37</text>
<text x="205.7" y="187.7">76</text>
<text x="205.7" y="190.2">77</text>
<text x="71.1" y="192.8">38</text>
<text x="71.1" y="195.3">39</text>
<text x="71.1" y="197.9">40</text>
<text x="86.3" y="192.8">78</text>
<text x="86.3" y="195.3">79</text>
<text x="86.3" y="197.9">80</text>
<text x="190.5" y="192.8">38</text>
<text x="190.5" y="195.3">39</text>
<text x="190.5" y="197.9">40</text>
<text x="205.7" y="192.8">78</text>
<text x="205.7" y="195.3">79</text>
<text x="205.7" y="197.9">80</text>
</g>
</svg>
